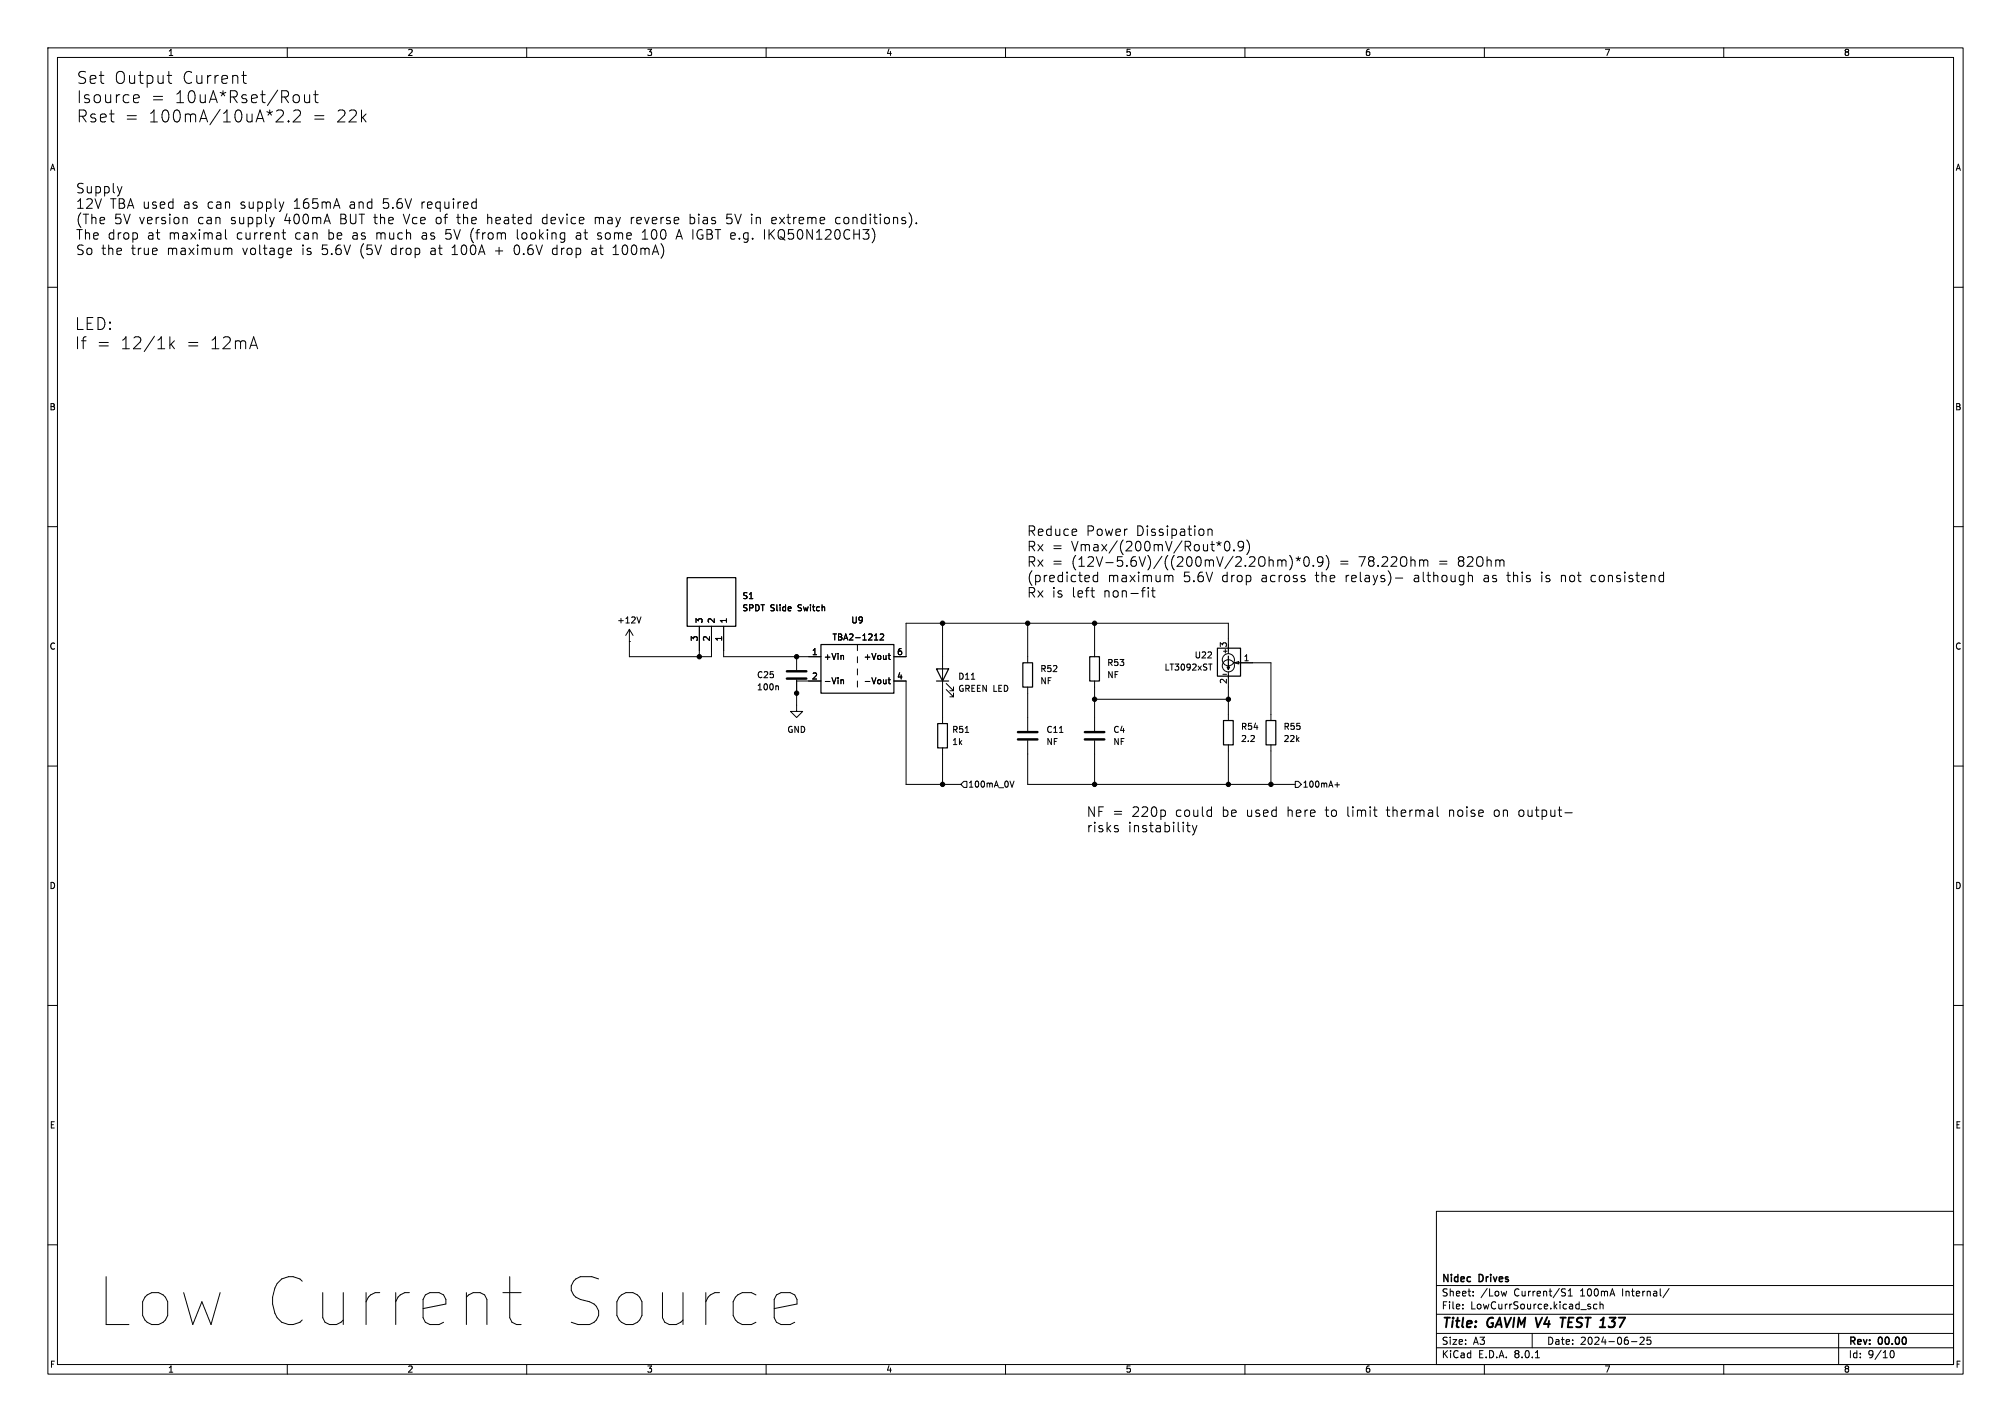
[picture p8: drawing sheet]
<svg xmlns="http://www.w3.org/2000/svg" width="420mm" height="297mm" viewBox="0 0 420 297" stroke-linecap="round" stroke-linejoin="round" font-family="sans-serif">
<g fill="none" stroke="#000" stroke-width=".21">
<path d="M10 10h400v277h-400zM12 12h396v273h-396zM28.2 19.8l.8 .1 .1 .5-1.2 .2M34.9 15.8h1M35.3 17.1l.1 .2 .5 .1M50.5 15.8h1M50.9 14.9v2.2l.1 .2 .5 .1M60 10v2M62.3 19.9l.2 .4v.7l-.2 .3M63.6 19.8l.1 1.5a.68 .68 0 0 0 1-.1M64.7 19.8v1.6M65.5 19.8h1"/>
<path d="M65.9 18.9v2.2l.1 .2 .5 .1M110 10v2M160 10v2M210 10v2M260 10v2M310 10v2M360 10v2M25.5 39l-.5 1.3M29 21.3l-.8 .1M58.7 23a.68 .68 0 0 1 .4 1l-1.5 1.5h1.6M60.3 25.2l.1 .2-.1 .1M60.3 25.2l-.2 .2 .2 .1"/>
<path d="M60.3 25.2v.3M61.7 23l-.4 .2M62.3 23a.68 .68 0 0 1 .3 1l-1.4 1.5h1.6M10 60h2M38.5 45.4h.3l.3 .3v1M47.1 48v1.7l.3 .3M47.6 52.1l.2-.3 .5 .1 .1 1.3M57.3 45.4l-.5 1.3M58.9 48.6h.8M59.2 48v1.7l.1 .2 .4 .1M59.3 42.2l-.5 1.3M60.2 51.8l.6 .1 .1 .4-1 .2"/>
<path d="M60.8 53.1l-.6 .1M98.9 42.2l.6 .1M99.5 41.5v2M99.5 43.4l-.6 .1M117.8 48.6l.1 .1M117.9 48.6v1.6l-.1 .3M117.9 49.9l-.1 .1M182.6 48.5v1.4l-.5 .8M189.9 44.5a2.35 2.35 0 0 1 0 2.9M191.4 46.5v.2M408 60h2M35.5 70.3v2.5"/>
<path d="M35.7 71.9l.7 .9M36.4 71.2l-.9 .9M53 70.3l.8 2.5M10 110h2M224.8 110.6l.1 .4-1 .2M229.2 119.5v2M252.3 110.5v1.3M252.3 110.7a.5 .5 0 0 1 .8 .1v1M255 113.3l-.4 .2 .3 .4M256 113.2l.4-.1a1.25 1.25 0 0 1 0 2h-.2a1.33 1.33 0 0 1-.2-1.9zM257.7 114.9v.2M259.7 113.9l-.4 .4h-.3l-.4-.4v-.5l.2-.2 .5-.1 .3 .1a1.32 1.32 0 0 1-.5 1.9h-.3"/>
<path d="M260.4 112.8a2.32 2.32 0 0 1 .1 2.9M266.9 116.9v1.4M266.9 117.1a.5 .5 0 0 1 .8 .1M267.7 117.2l.3-.3 .5 .1 .1 1.3M267.7 117.2v1.1M269.3 116a2.29 2.29 0 0 1 0 3M270.7 116.6l.4 .2M271.1 116.3v.5M271.1 116.8l-.2 .3M271.1 116.8l.3 .3M271.6 116.6l-.5 .2M272.5 116.5l.5-.2a1.25 1.25 0 0 1 0 2l-.5-.2a1.68 1.68 0 0 1 0-1.6z"/>
<path d="M274.3 118.1v.2M276.3 117.1l-.4 .4h-.4l-.4-.4v-.4l.2-.3 .6-.1 .3 .2a1.32 1.32 0 0 1-.5 1.8h-.4M277 116a2.32 2.32 0 0 1 0 2.9M297.4 117h.7l.1 1.3M347.4 119.5v2M408 110h2M131.4 134h.1M131.4 131.4l-.7 1.3M131.4 131.4l.8 1.3M133.9 128.8l-.5 1.3M146 130.8v6.4M148.6 130.8v6.4h-17.2v-5.8"/>
<path d="M151.1 130.8v6.4h20.3M166.4 137.2v2.8M176 136.9l.2 .2v.6M179.1 134.6v1.3M179.1 137.2v1.2M179.1 139.7v1.3M182.6 133.7h.7M183.8 132.5l.5-.1 .3 .4-.8 .9h.8M185.5 136.9h.5M185.7 136.5v1.1l.3 .1M196.8 130.2v20.9M214.6 130.2v8.2"/>
<path d="M227.8 123.4h.8M228.2 124.6l.4 .1M228.6 130.2v7M229.2 120.3l-.5-.1-.4 .3v.6l.2 .3h.7M238.4 123.4h.7M239.8 122.7v.2M239.8 123.4v1.3M240.5 123.4h.7M240.8 122.7v1.7l.1 .2 .3 .1M244 120.3l.1 .2M244.1 120.5l.3-.3 .5 .1 .1 1.2M244.1 120.5v1"/>
<path d="M252.4 138.7h.7M255.5 136h.8M255.9 135.6v.8M256.5 136.5v-6.3h-67.3v7h-2.5M257.8 138.4l.9-.2v.5zM257.8 138.4h7.6v12.1M272.3 120.8l.3 .3-.3 .4M272.3 120.2l.2 .1M291.4 120.7h1.6M306.7 120.4a.5 .5 0 0 1 .8 .1v1M346.6 121.3l.3 .2 .5-.1M347.4 120.3l-.5-.1-.3 .2"/>
<path d="M10 160h2M162.4 143.2l.2 .2v.7M166.4 142v6.6h1.2l-1.2 1.3-1.3-1.3h1.3M166.4 142.2h5M175.6 142.1l.5-.1 .1 .8M175.6 142v.8M179.1 142.2v1.3M185.5 142h.5M185.7 141.5v1.1l.3 .2M186.7 142.2h2.5v21.6h11.5M196.8 156.2v7.6M197.6 144l1.5 1.5v-.7v.7h-.7"/>
<path d="M197.6 142.7l1.5 1.6v-.8v.8h-.7M201.6 153h.7M202.9 141.9h.7M214.6 143.5v9.2M214.6 154.7v9.1h55.9M221.3 153h.7M228.6 142.2v10.5M228.6 154.7v9.1M228.6 146.1h27.9M255.4 140.8h.8M256.5 140.3v10.2M256.5 155.6v8.2"/>
<path d="M265.4 155.6v8.2M408 160h2M201.3 163.2h.6v1.3h-.6l-.6-.7zM211.8 163.1l-.4 1.3M233.3 173.1l.3 .3-.3 .3M233.3 172.4l.2 .1M243.3 169.4v.9M247.8 172.4h.7M248.1 171.7v1.8l.1 .1 .3 .1M249 172.4l.5 1.3M249.5 173.7l-.2 .5-.3 .2M250 172.4l-.5 1.3"/>
<path d="M252.8 169.2l.2 .1M253 168.5v2M253 170.4l-.2 .1M270.5 163.2h.6l.7 .6-.7 .7h-.6zM278.8 163.9h1M279.3 163.4v1M286.8 169.2h.8M287.2 170.4l.4 .1M300.2 168.5v1.7l.2 .3M326.8 169.8h1.6M10 210h2M408 210h2"/>
<path d="M10 260h2M300 253h108v32h-108zM408 260h2M105 270h3.8M106.5 266.6v8.6l.4 1 1 .4h.9M162.2 270.5l.9-.5h1.9l1 .5 .5 .9v1l-4.8 .9M162.2 276.2l.9 .4h1.9l1-.4M300 278.5h108M300 274.5h108M300 268.5h108M305.5 273.2v.2M305.5 272.5v.1"/>
<path d="M307.7 270.5v.2M307.7 269.8v.1M314.7 269.7l-.3 1-.3-.7M320 278.5v3M326.4 269.9l.4 .1 .1 .4-.2 .3h-.4M326.4 269.2l.5 .1M327.5 270.7h.9M327.5 269.6l.4-.4v1.5M332 272.9l.2 .2-.2 .3M332 272.4l.2 .1M333.5 272.5l-.4-.1-.3 .3 .1 .6h.6M334.2 272.5l.2-.1 .3 .1 .1 .9"/>
<path d="M334.2 271.9v1.5M342.5 279.4l.6-.1 .3 .4-1 1.1h1M344.7 279.3h-.7l-.1 .7 .3-.1h.5l.1 .2-.1 .5-.2 .2-.6-.2M348.6 269.1l-1.3 1.9M384 278.5v6.5M60 285v2M110 285v2M160 285v2M210 285v2M260 285v2M300 281.5h108M310 285v2"/>
<path d="M320.7 283.6h.8M340.7 280.2h1.2M360 285v2M394.7 282.7l.2-.5 .2-.1a.8 .8 0 0 1 .5 .7 .8 .8 0 0 1-.5 .8l-.2-.2-.2-.4"/>
<circle cx="256.5" cy="139.1" r="1.27"/>
<circle cx="256.5" cy="137.8" r="1.27"/>
</g>
<path d="M325.9 275.2h1.1M326.4 275.2l-.2 2" fill="none" stroke="#000" stroke-width=".4"/>
<path d="M143.5 120.7h10.2v10.1h-10.2zM171.4 134.6h15.3v10.2h-15.3zM195.6 139.7h2.5l-1.3 2.5zM213.6 138.4h2v5.1h-2zM227.6 137.2h2v5h-2zM254.3 135.4h4.8v5.8h-4.8zM256.3 139.3h.5l-.3 .5zM256.5 137v2.8M195.6 142.2h2.5M195.8 151.1h2.1v5.1h-2.1zM255.5 150.5h2.1v5.1h-2.1zM264.4 150.5h2v5.1h-2z" fill="none" stroke="#000" stroke-width=".25"/>
<path d="M164.3 141.7h4.1M164.3 140.2h4.1M212.6 154.4h4.1M212.6 152.9h4.1M226.6 154.4h4M226.6 152.9h4" fill="none" stroke="#000" stroke-width=".51"/>
<g fill="#000" stroke="#000" stroke-width=".21">
<circle cx="146" cy="137.2" r=".46"/>
<circle cx="166.4" cy="137.2" r=".46"/>
<circle cx="196.8" cy="130.2" r=".46"/>
<circle cx="214.6" cy="130.2" r=".46"/>
<circle cx="228.6" cy="130.2" r=".46"/>
<circle cx="166.4" cy="144.8" r=".46"/>
<circle cx="228.6" cy="146.1" r=".46"/>
<circle cx="256.5" cy="146.1" r=".46"/>
<circle cx="196.8" cy="163.8" r=".46"/>
<circle cx="228.6" cy="163.8" r=".46"/>
<circle cx="256.5" cy="163.8" r=".46"/>
<circle cx="265.4" cy="163.8" r=".46"/>
</g>
<g font-size="13.9">
<text x="19.7" y="277.9">Low Current</text>
<text x="114.2" y="277.9">Source</text>
</g>
<g font-size="3.5">
<text x="15.9" y="17.7">Set</text>
<text x="23.7" y="17.7">Output</text>
<text x="37.8" y="17.7">Current</text>
<text x="15.9" y="21.8">Isource</text>
<text x="31.3" y="21.8">=</text>
<text x="36.3" y="21.8">10uA*Rset/Rout</text>
<text x="15.9" y="25.8">Rset</text>
<text x="25.8" y="25.8">=</text>
<text x="30.8" y="25.8">100mA/10uA*2.2</text>
<text x="64.9" y="25.8">=</text>
<text x="69.9" y="25.8">22k</text>
<text x="15.5" y="69.1">LED:</text>
<text x="15.5" y="73.2">If</text>
<text x="20" y="73.2">=</text>
<text x="24.9" y="73.2">12/1k</text>
<text x="38.6" y="73.2">=</text>
<text x="43.5" y="73.2">12mA</text>
</g>
<g font-size="2.8">
<text x="15.7" y="40.5">Supply</text>
<text x="15.7" y="43.8">12V</text>
<text x="15.7" y="47">(The</text>
<text x="22.9" y="43.8">TBA used</text>
<text x="23.7" y="47">5V version</text>
<text x="38.2" y="43.8">as</text>
<text x="41.2" y="47">can</text>
<text x="43.2" y="43.8">can</text>
<text x="48.1" y="47">supply</text>
<text x="50.1" y="43.8">supply</text>
<text x="59.3" y="47">400mA</text>
<text x="61.3" y="43.8">165mA</text>
<text x="70.9" y="47">BUT the</text>
<text x="73" y="43.8">and</text>
<text x="80" y="43.8">5.6V</text>
<text x="84.4" y="47">Vce of</text>
<text x="88.1" y="43.8">required</text>
<text x="95.7" y="47">the</text>
<text x="101.9" y="47">heated</text>
<text x="113.5" y="47">device</text>
<text x="124.5" y="47">may</text>
<text x="132.1" y="47">reverse</text>
<text x="144.4" y="47">bias</text>
<text x="152.2" y="47">5V in</text>
<text x="161.7" y="47">extreme</text>
<text x="175.1" y="47">conditions).</text>
<text x="15.7" y="50.2">The drop</text>
<text x="15.7" y="53.4">So the</text>
<text x="27.3" y="53.4">true</text>
<text x="30.6" y="50.2">at</text>
<text x="34.8" y="53.4">maximum</text>
<text x="35.2" y="50.2">maximal</text>
<text x="49.3" y="50.2">current</text>
<text x="50.5" y="53.4">voltage</text>
<text x="61.6" y="50.2">can</text>
<text x="63" y="53.4">is</text>
<text x="67.1" y="53.4">5.6V</text>
<text x="68.5" y="50.2">be</text>
<text x="73.6" y="50.2">as</text>
<text x="75.2" y="53.4">(5V</text>
<text x="78.6" y="50.2">much</text>
<text x="81.7" y="53.4">drop</text>
<text x="88.2" y="50.2">as</text>
<text x="90" y="53.4">at</text>
<text x="93.2" y="50.2">5V (from</text>
<text x="94.5" y="53.4">100A</text>
<text x="103.5" y="53.4">+</text>
<text x="107.6" y="53.4">0.6V</text>
<text x="108.1" y="50.2">looking</text>
<text x="115.6" y="53.4">drop</text>
<text x="120.6" y="50.2">at</text>
<text x="123.9" y="53.4">at</text>
<text x="125.1" y="50.2">some</text>
<text x="128.4" y="53.4">100mA)</text>
<text x="134.5" y="50.2">100</text>
<text x="141.8" y="50.2">A IGBT e.g.</text>
<text x="160.2" y="50.2">IKQ50N120CH3)</text>
<text x="214.4" y="112.1">Reduce</text>
<text x="226.7" y="112.1">Power</text>
<text x="237.2" y="112.1">Dissipation</text>
<text x="214.4" y="115.3">Rx =</text>
<text x="214.4" y="118.5">Rx =</text>
<text x="223.6" y="115.3">Vmax/(200mV/Rout*0.9)</text>
<text x="223.6" y="118.5">(12V-5.6V)/((200mV/2.2Ohm)*0.9)</text>
<text x="279.6" y="118.5">=</text>
<text x="283.7" y="118.5">78.22Ohm</text>
<text x="300.4" y="118.5">=</text>
<text x="304.4" y="118.5">82Ohm</text>
<text x="214.4" y="121.8">(predicted</text>
<text x="214.4" y="125">Rx is</text>
<text x="223.7" y="125">left</text>
<text x="230.4" y="125">non-fit</text>
<text x="231.2" y="121.8">maximum</text>
<text x="247" y="121.8">5.6V</text>
<text x="255" y="121.8">drop</text>
<text x="263.3" y="121.8">across</text>
<text x="274.7" y="121.8">the</text>
<text x="280.9" y="121.8">relays)-</text>
<text x="295.3" y="121.8">although</text>
<text x="309.9" y="121.8">as</text>
<text x="314.9" y="121.8">this</text>
<text x="322" y="121.8">is</text>
<text x="326.1" y="121.8">not</text>
<text x="332.5" y="121.8">consistend</text>
<text x="226.8" y="170.8">NF =</text>
<text x="226.8" y="174">risks</text>
<text x="235.5" y="174">instability</text>
<text x="236.3" y="170.8">220p</text>
<text x="245.4" y="170.8">could</text>
<text x="255.1" y="170.8">be</text>
<text x="260.3" y="170.8">used</text>
<text x="268.8" y="170.8">here</text>
<text x="276.8" y="170.8">to</text>
<text x="281.4" y="170.8">limit</text>
<text x="289.7" y="170.8">thermal</text>
<text x="302.7" y="170.8">noise</text>
<text x="312.2" y="170.8">on</text>
<text x="317.4" y="170.8">output-</text>
<text x="301" y="277.9">Title:</text>
<text x="310.6" y="277.9">GAVIM V4</text>
<text x="327.6" y="277.9">TEST 137</text>
</g>
<g font-size="2.1">
<text x="301" y="268.2">Nidec</text>
<text x="308.9" y="268.2">Drives</text>
<text x="301" y="273.7">File:</text>
<text x="301" y="271">Sheet:</text>
<text x="307.1" y="273.7">LowCurrSource.kicad_sch</text>
<text x="309.2" y="271">/Low</text>
<text x="316.2" y="271">Current/S1</text>
<text x="330.2" y="271">100mA</text>
<text x="339" y="271">Internal/</text>
<text x="301" y="281.1">Size:</text>
<text x="307.6" y="281.1">A3</text>
<text x="323" y="281.1">Date:</text>
<text x="330" y="281.1">2024-06-25</text>
<text x="386" y="281.3">Rev:</text>
<text x="392.4" y="281.3">00.00</text>
<text x="301" y="283.9">KiCad</text>
<text x="308.7" y="283.9">E.D.A.</text>
<text x="316.3" y="283.9">8.0.1</text>
<text x="386" y="283.9">Id:</text>
<text x="390.1" y="283.9">9/10</text>
</g>
<g font-size="1.8">
<text x="35" y="11.9">1</text>
<text x="85" y="11.9">2</text>
<text x="135" y="11.9">3</text>
<text x="185" y="11.9">4</text>
<text x="235" y="11.9">5</text>
<text x="285" y="11.9">6</text>
<text x="335" y="11.9">7</text>
<text x="385" y="11.9">8</text>
<text x="10.3" y="35.9">A</text>
<text x="408.3" y="35.9">A</text>
<text x="10.3" y="85.9">B</text>
<text x="408.2" y="85.9">B</text>
<text x="154.9" y="125.3">S1</text>
<text x="128.8" y="130.4">+12V</text>
<text x="146.9" y="130.3" transform="rotate(-90 146.9 130.3)">3</text>
<text x="149.5" y="130.3" transform="rotate(-90 149.5 130.3)">2</text>
<text x="152" y="130.3" transform="rotate(-90 152 130.3)">1</text>
<text x="154.9" y="127.9">SPDT Slide</text>
<text x="166.7" y="127.9">Switch</text>
<text x="177.7" y="130.4">U9</text>
<text x="10.3" y="135.9">C</text>
<text x="145.8" y="134.1" transform="rotate(-90 145.8 134.1)">3</text>
<text x="148.3" y="134.1" transform="rotate(-90 148.3 134.1)">2</text>
<text x="150.9" y="134.1" transform="rotate(-90 150.9 134.1)">1</text>
<text x="169.5" y="136.9">1</text>
<text x="173.7" y="134">TBA2-1212</text>
<text x="187.3" y="136.9">6</text>
<text x="249.4" y="137.7">U22</text>
<text x="256.3" y="135.3" transform="rotate(-90 256.3 135.3)">3</text>
<text x="408.2" y="135.9">C</text>
<text x="158" y="141.8">C25</text>
<text x="169.5" y="142">2</text>
<text x="172" y="138">+Vin</text>
<text x="172" y="143.1">-Vin</text>
<text x="180.3" y="143.1">-Vout</text>
<text x="180.3" y="138">+Vout</text>
<text x="187.3" y="142">4</text>
<text x="200" y="142.2">D11</text>
<text x="217.2" y="143.1">NF</text>
<text x="217.2" y="140.6">R52</text>
<text x="231.1" y="141.8">NF</text>
<text x="231.1" y="139.3">R53</text>
<text x="243.1" y="140.2">LT3092xST</text>
<text x="256.3" y="142.9" transform="rotate(-90 256.3 142.9)">2</text>
<text x="259.6" y="138.2">1</text>
<text x="158" y="144.4">100n</text>
<text x="200" y="144.7">GREEN LED</text>
<text x="164.3" y="153.3">GND</text>
<text x="198.8" y="153.3">R51</text>
<text x="198.8" y="155.8">1k</text>
<text x="218.4" y="155.8">NF</text>
<text x="218.4" y="153.3">C11</text>
<text x="232.4" y="153.3">C4</text>
<text x="232.4" y="155.8">NF</text>
<text x="259.1" y="152.6">R54</text>
<text x="259.1" y="155.2">2.2</text>
<text x="268" y="152.6">R55</text>
<text x="268" y="155.2">22k</text>
<text x="202.1" y="164.7">100mA_0V</text>
<text x="272" y="164.7">100mA+</text>
<text x="10.3" y="185.9">D</text>
<text x="408.2" y="185.9">D</text>
<text x="10.3" y="235.9">E</text>
<text x="408.3" y="235.9">E</text>
<text x="10.3" y="285.9">F</text>
<text x="35" y="286.9">1</text>
<text x="85" y="286.9">2</text>
<text x="135" y="286.9">3</text>
<text x="185" y="286.9">4</text>
<text x="235" y="286.9">5</text>
<text x="285" y="286.9">6</text>
<text x="335" y="286.9">7</text>
<text x="385" y="286.9">8</text>
<text x="408.3" y="285.9">F</text>
</g>
</svg>
